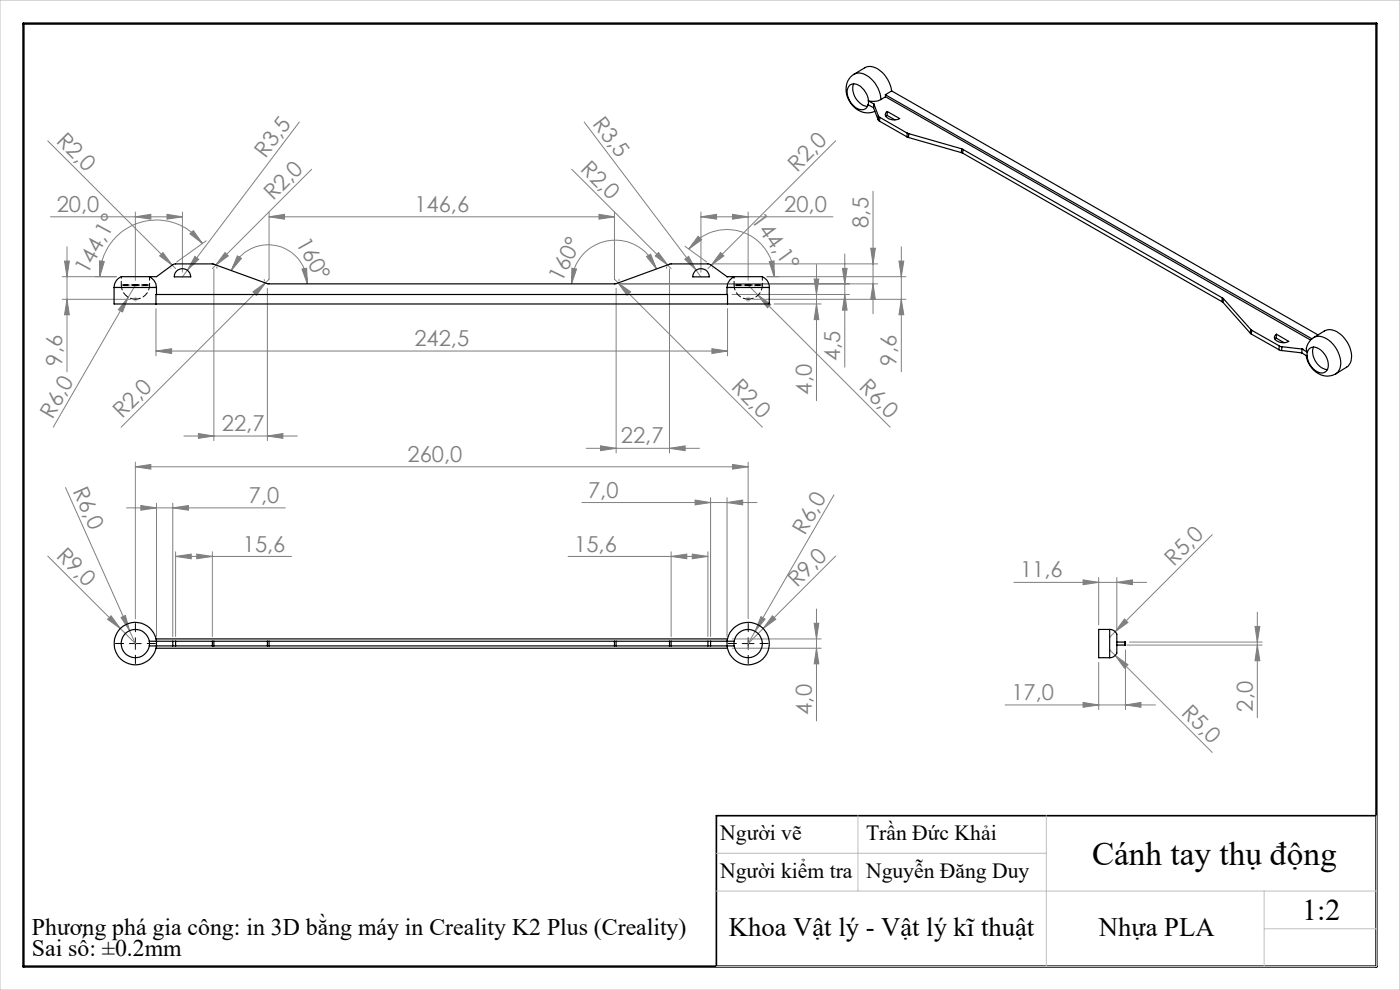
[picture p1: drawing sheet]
<svg xmlns="http://www.w3.org/2000/svg" width="297mm" height="210mm" viewBox="0 0 297 210" stroke-linecap="round" stroke-linejoin="round" font-family="sans-serif">
<g fill="none" stroke="#808080" stroke-width=".21">
<path d="M10.1 29.9l26.4 26.4M63.5 25.9l-24.8 32.8M66.1 35.9l-21.1 21.1M121.3 35.9l21.1 21.1M123.9 25.9l23.8 31.4M177.3 29.9l-27.1 27.1M10.7 46h28M13.2 58.7h11.5M13.7 55.4h1l-.5 3.3zM14.2 52.3v26.6M21.1 55.3l1 .2-.9 3.2zM28.7 46l3.3-.5v1z"/>
<path d="M28.7 45v14.5M33.9 54.3l.7-.7 1.9 2.7zM35.4 45.5l3.3 .5-3.3 .5zM36.3 56.8v.2M36.5 56.3l.8 .7M38.7 45v12.7M40.3 49.6l.7-.7 1.9 2.7zM41.3 54.4l.9 .6-2.4 2.3zM42.9 51.6a12 12 0 0 0-13.4-4.3 12 12 0 0 0-8.3 11.4M43.7 51.1l-6.2 4.5M45.4 57v36.5M45.9 56.5l.1 .5"/>
<path d="M47.7 53.6l.7 .7-2.6 2zM49.1 57.4a8.3 8.3 0 0 1 9.2-5.3 8.3 8.3 0 0 1 6.9 8.1M50.3 54.3l.9 .5-2.1 2.6zM56.1 59.2l.1 .4M57.1 46l3.3-.5v1zM57.1 46h73.3M57.1 45v14.2l-31.4 31.4M64.1 57.1l1-.2 .1 3.3zM121.3 56.9l1 .2-1.1 3.1zM127.1 45.5l3.3 .5-3.3 .5zM130.4 45v14.2l.7 .7M131.1 59.9l30.6 30.7"/>
<path d="M131.1 59.9l2.7 2-.8 .7zM131.4 59.2l-.1 .4M137.2 54.4l.8-.5 1.2 3.1zM139 54.3l.7-.7 2 2.7zM139.2 57a9.3 9.3 0 0 0-10.3-5.9 9.3 9.3 0 0 0-7.7 9.1M141.5 56.5l-.1 .5M142 57v39.1M145.3 55l.8-.6 1.6 2.9zM145.3 52.2l4.6 3.4M146.1 52.8a10 10 0 0 1 11.2-3.6 10 10 0 0 1 6.9 9.5M147.7 57.3l1 1.4M148.1 50.1l.7 .8-2.7 1.9z"/>
<path d="M148.7 46l3.3-.5v1zM148.7 45v12.7M148.7 46h28M151.2 56h35M151.2 56.8v.2M152.9 53.6l.7 .7-2.7 2zM155.4 45.5l3.3 .5-3.3 .5zM158.7 45v14.5M162.7 58.7h29.5M163.2 55.5l1-.2v3.4zM172.7 59.2h1l-.5 3.3zM173.2 56.1v28.9"/>
<path d="M178.7 56.9h1l-.5 3.3zM179.2 53.9v24M184.7 52.7h1l-.5 3.3zM185.2 40.6v26M190.7 55.4h1l-.5 3.3zM191.2 52.3v26.6M13.2 63.5h14.5M14.2 63.5l.5 3.3h-1zM27.2 63.1l-1.2 3.1-.9-.5zM27.2 63.1l-15.9 27.5M28.7 60.5l-1.5 2.6M33.1 74.5l3.3-.5v1z"/>
<path d="M33.1 65.5v10M33.1 74.5h121.2M53.7 61.9l2.7-2-2 2.7zM56.7 61.2v32.3M130.7 61.2v34.9M131.4 60.2h54.8M151 74l3.3 .5-3.3 .5zM154.3 65.5v10M155.3 62.5h24.9M158.7 60.5l30.1 30.1M159.7 63.5h32.5M160.8 62.6l2.7 2-.7 .7z"/>
<path d="M164.2 64.5h10M173.2 64.5l.5 3.3h-1zM179.2 62.5l.5 3.3h-1zM185.2 60.2l.5 3.3h-1zM191.2 63.5l.5 3.3h-1zM28.7 99l3.3-.5v1zM28.7 98v33.3M28.7 99h130M39 92.5h24.1M42.1 92l3.3 .5-3.3 .5zM56.7 92.5l3.3-.5v1zM124.4 95.1h24"/>
<path d="M127.4 94.6l3.3 .5-3.3 .5zM142 95.1l3.3-.5v1zM155.4 98.5l3.3 .5-3.3 .5zM158.7 98v33.3M13.9 103.4l14.8 33.1-18.6-18.5M26.8 107.7h33.7M29.9 107.2l3.3 .5-3.3 .5zM33.2 106.7v28.3M36.7 107.7l3.3-.5v1zM36.7 106.7v28.3M37.3 118l3.3-.5v1zM37.3 118h24.5"/>
<path d="M37.3 117v18M41.7 117.5l3.3 .5-3.3 .5zM45 117v18M120.5 118h29.7M123.4 106.6h37.2M142.4 118l3.3-.5v1zM142.4 117v18M146.9 117.5l3.3 .5-3.3 .5zM147.5 106.1l3.2 .5-3.2 .5zM150.2 117v18M150.7 105.6v29.4M154.2 106.6l3.4-.5v1z"/>
<path d="M154.2 105.6v29.4M176.9 105l-16.7 28.9M177.3 118l-18.6 18.5 1.5-2.6M257.2 113.4l-21.8 21.8M22.8 131.4l.8-.8 1.9 2.7zM25.7 131l.9-.4 .9 3.2zM155.3 137.5h18.9M155.3 135.5h18.9M161.4 130.8l.9 .5-2.1 2.6zM163.9 130.6l.7 .8-2.7 1.9zM172.7 132.2h1l-.5 3.3zM173.2 129.2v23.7"/>
<path d="M173.2 137.5l.5 3.3h-1zM215.1 123.5h28.2M229.8 123l3.3 .5-3.3 .5zM233.1 122.5v10M235.4 137.9l1.2 1.1M236.6 139l2.7 2-.8 .7zM236.6 139l20.6 20.6M236.9 123.5l3.3-.5v1zM236.9 122.5v11M238.5 131.3l.8 .7-2.7 2zM238.8 137.9v12.6M239.1 136.8h28.7"/>
<path d="M239.6 136.2h28.2M266.2 132.9h1.1l-.6 3.3zM266.7 136.8l.6 3.4h-1.1zM266.7 129.8v22.5M213.3 149.5h31.8M229.8 149l3.3 .5-3.3 .5zM233.1 140.5v10M238.8 149.5l3.2-.5v1z"/>
</g>
<g fill="none" stroke="#c0c0c0" stroke-width=".21">
<path d="M0 0h297v210h-297zM28.2 63.5h1M28.4 63.1l.7 .7M28.7 63v1M29.1 63.1l-.7 .7M158.2 63.5h1M158.4 63.1l.7 .7M158.7 63v1M159.1 63.1l-.7 .7M182 173v16M222 173v32M292 173v32h-140"/>
<path d="M152 189h140M152 181h70M268.2 189v16M268.2 197h23.8"/>
</g>
<path d="M26.2 136.5h-1.7M28.7 134v-1.7M28.7 139v1.8M31.2 136.5h1.8M156.2 136.5h-1.7M158.7 134v-1.7M158.7 139v1.8M161.2 136.5h1.8" fill="none" stroke="#000" stroke-width=".21" stroke-dasharray="15.2 1.3 1.3 1.3"/>
<path d="M27.4 136.5h2.6M28.7 135.3v2.5M157.4 136.5h2.5M158.7 135.3v2.5" fill="none" stroke="#000" stroke-width=".21"/>
<path d="M292 173h-140v32" fill="none" stroke="#000" stroke-width=".35"/>
<path d="M5 5h287v200h-287z" fill="none" stroke="#000" stroke-width=".5"/>
<g fill="#808080">
<path d="M25.7 131l.9-.4 .9 3.2z"/>
<path d="M145.3 55l.8-.6 1.6 2.9z"/>
<path d="M139 54.3l.7-.7 2 2.7z"/>
<path d="M33.9 54.3l.7-.7 1.9 2.7z"/>
<path d="M22.8 131.4l.8-.8 1.9 2.7z"/>
<path d="M163.9 130.6l.7 .8-2.7 1.9z"/>
<path d="M152.9 53.6l.7 .7-2.7 2z"/>
<path d="M47.7 53.6l.7 .7-2.6 2z"/>
<path d="M238.5 131.3l.8 .7-2.7 2z"/>
<path d="M53.7 61.9l2.7-2-2 2.7z"/>
<path d="M41.3 54.4l.9 .6-2.4 2.3z"/>
<path d="M161.4 130.8l.9 .5-2.1 2.6z"/>
<path d="M27.2 63.1l-1.2 3.1-.9-.5z"/>
<path d="M236.6 139l2.7 2-.8 .7z"/>
<path d="M160.8 62.6l2.7 2-.7 .7z"/>
<path d="M131.1 59.9l2.7 2-.8 .7z"/>
<path d="M14.2 63.5l.5 3.3h-1zM13.7 55.4h1l-.5 3.3zM191.2 63.5l.5 3.3h-1zM190.7 55.4h1l-.5 3.3z"/>
<path d="M64.1 57.1l1-.2 .1 3.3zM50.3 54.3l.9 .5-2.1 2.6z"/>
<path d="M163.2 55.5l1-.2v3.4zM148.1 50.1l.7 .8-2.7 1.9z"/>
<path d="M155.4 98.5l3.3 .5-3.3 .5zM28.7 99l3.3-.5v1zM146.9 117.5l3.3 .5-3.3 .5zM142.4 118l3.3-.5v1zM154.2 106.6l3.4-.5v1zM147.5 106.1l3.2 .5-3.2 .5zM36.7 107.7l3.3-.5v1zM29.9 107.2l3.3 .5-3.3 .5zM155.4 45.5l3.3 .5-3.3 .5zM148.7 46l3.3-.5v1zM127.1 45.5l3.3 .5-3.3 .5zM57.1 46l3.3-.5v1zM56.7 92.5l3.3-.5v1zM42.1 92l3.3 .5-3.3 .5zM142 95.1l3.3-.5v1zM127.4 94.6l3.3 .5-3.3 .5z"/>
<path d="M37.3 118l3.3-.5v1zM41.7 117.5l3.3 .5-3.3 .5zM33.1 74.5l3.3-.5v1zM151 74l3.3 .5-3.3 .5zM28.7 46l3.3-.5v1zM35.4 45.5l3.3 .5-3.3 .5z"/>
<path d="M40.3 49.6l.7-.7 1.9 2.7zM21.1 55.3l1 .2-.9 3.2z"/>
<path d="M137.2 54.4l.8-.5 1.2 3.1zM121.3 56.9l1 .2-1.1 3.1z"/>
<path d="M173.2 137.5l.5 3.3h-1zM172.7 132.2h1l-.5 3.3zM179.2 62.5l.5 3.3h-1zM178.7 56.9h1l-.5 3.3zM185.2 60.2l.5 3.3h-1zM184.7 52.7h1l-.5 3.3z"/>
<path d="M266.2 132.9h1.1l-.6 3.3zM266.7 136.8l.6 3.4h-1.1zM172.7 59.2h1l-.5 3.3zM173.2 64.5l.5 3.3h-1z"/>
<path d="M229.8 123l3.3 .5-3.3 .5zM236.9 123.5l3.3-.5v1zM229.8 149l3.3 .5-3.3 .5zM238.8 149.5l3.2-.5v1z"/>
</g>
<g fill="none" stroke="#000" stroke-width=".25">
<path d="M181.1 17.8a3.8 3.8 0 0 0 2.9 4.8M181.2 15.8a4.2 4.2 0 0 0-.6 6.2 4 4 0 0 0 5 1.6M189.2 19.3a6 6 0 0 0-4.5-5.2l-1.2 .2-2.3 1.5a3.3 3.3 0 0 1 4 1.3l1.1 1.6 .4 1.3 .2 1.1M189.2 19.3l-1.4 .8M189.2 19.3l90.4 51.7M184.1 22.2l1.2 .7M184.2 21.4a3.9 3.9 0 0 0-2.9-3.6 1.61 1.61 0 0 0-1.6 2.2 3.9 3.9 0 0 0 3.2 3.3 1.26 1.26 0 0 0 1.2-1.1M184.2 21.4l-.1 .8M184.2 21.4l1.2 .6M185.3 22.9l1 2.5M185.4 22l.9 2.6M185.4 22l-.1 .9"/>
<path d="M186.3 25.4l.3 .3M186.3 24.6l.4 .3M186.3 24.6v.8M186.6 25.7l5.8 3.3M186.7 24.9l5.8 3.3M186.7 24.9l-.1 .8M186.9 21.1a3.8 3.8 0 0 1-2.7 .3M187.8 20.1l.1 .4M187.8 20.1l90.5 51.8M187.9 20.5l-1 .6M187.9 20.5l90.1 51.6M188 23.8l.2-.1 2.7 1.4a2.32 2.32 0 0 1-3-.6l-.1-.2z"/>
<path d="M188.2 24.5l-.3 .2M188.2 24.5l1.7 .9M188.2 23.7v.8M192.4 29l.3 .2M192.5 28.2l.3 .2M192.5 28.2l-.1 .8M192.7 29.2l11.2 3.2M192.8 28.4l11.2 3.2M192.8 28.4l-.1 .8M203.9 32.4l.3 .1M204 31.6l.3 .1M204 31.6l-.1 .8"/>
<path d="M204.2 32.5l55 31.5M204.3 31.7l55 31.5M204.3 31.7l-.1 .8M31.7 58.7h-4.1a2.91 2.91 0 0 0-2.8 .6l-.5 .9-.1 .8M31.7 58.7a2.58 2.58 0 0 1 1.5 2.3M31.7 58.7h1.5l3.5-2.5 .4-.2h8.1l11.6 4.2h73.8l11.6-4.2h8.1l3.9 2.7M37.4 57.6a1.76 1.76 0 0 1 1.9-.5 1.76 1.76 0 0 1 1.2 1.6h-3.5v-.4zM147.4 57.6a1.76 1.76 0 0 1 1.9-.5 1.76 1.76 0 0 1 1.2 1.6h-3.5v-.4zM154.2 58.7h.1M154.2 58.7h1.6M155.8 58.7h4.1a2.98 2.98 0 0 1 2.7 .6l.4 .6 .2 1.1M155.8 58.7a2.58 2.58 0 0 0-1.6 2.3"/>
<path d="M24.2 61v3.5h8.9M24.2 61h9M33.1 64.5v-2h121.2v2M33.1 64.5h121.2M33.2 61v1.5M154.2 61h9M154.2 61v1.5M163.2 61v3.5h-8.9M259.2 64l.3 .2M259.3 63.2l.2 .2M259.3 63.2l-.1 .8M259.5 64.2l5.8 6.5"/>
<path d="M259.5 63.4l5.8 6.5M259.5 63.4v.8M265.3 70.7l.2 .2M265.3 69.9l.2 .2M265.3 69.9v.8M265.5 70.9l5.8 3.3M265.5 70.1l5.9 3.3M265.5 70.1v.8M270.5 71.1l.3-.2 2.6 1.5a2.43 2.43 0 0 1-3-.6l-.1-.2zM270.7 71.7l-.2 .2M270.7 71.7l1.7 1M270.8 70.9l-.1 .8"/>
<path d="M271.3 74.2l.6 .2M271.4 73.4l.6 .1M271.4 73.4l-.1 .8M271.9 74.4l4.3 .5M272 73.5l4.2 .5M272 73.5l-.1 .9M276.2 74.9l1.1 .6M276.2 74h.1M276.2 74l1.2 .7M276.2 74v.9M277.1 75.4a4.7 4.7 0 0 0 5.6 4.2l.7-.3M277.4 74.7a1.49 1.49 0 0 1 2.4-.7 3.8 3.8 0 0 1 1.7 4.6 1.86 1.86 0 0 1-2.9-.3l-.9-1.3-.4-1.5"/>
<path d="M277.4 74.7l-.1 .8M278.7 73.6a3.8 3.8 0 0 0 2.9 4.8M278.7 71.6a2.92 2.92 0 0 0-1.5 2.9l.2 .2M278.7 71.6l2.3-1.4a3.1 3.1 0 0 1 3.5 .8 5.9 5.9 0 0 1 2 5.9l-.5 .8-2.6 1.6M278.7 71.6a3.4 3.4 0 0 1 4.1 1.5 5.2 5.2 0 0 1 1.3 5.5l-.7 .7M31.7 136v1M31.7 136a3 3 0 0 0-4.6-2 3 3 0 0 0 0 5 3 3 0 0 0 4.6-2M31.7 136h5M31.7 137h5M33.1 135.5h121.2M33.1 137.5h121.2M36.7 136h.6"/>
<path d="M36.7 137h.6M36.7 136v1M37.3 136v1M37.3 136h7.7M37.3 137h7.7M45 136h.4M45 137h.4M45 136v1M45.4 136h11.3M45.4 137h11.3M45.4 136v1M56.7 136h.4"/>
<path d="M56.7 137h.4M56.7 136v1M57.1 136h73.3M57.1 137h73.3M57.1 136v1M130.4 136h.3M130.4 137h.3M130.4 136v1M130.7 136h11.3M130.7 137h11.3M130.7 136v1M142 136h.4"/>
<path d="M142 137h.4M142 136v1M142.4 136h7.8M142.4 137h7.8M142.4 136v1M150.2 136h.5M150.2 137h.5M150.2 136v1M150.7 136h5.1M150.7 137h5.1M150.7 136v1M155.8 136a3 3 0 0 1 4.6-2 3 3 0 0 1 0 5 3 3 0 0 1-4.6-2"/>
<path d="M155.8 136v1M235.4 133.5a1.56 1.56 0 0 1 1.5 2.1v1.8a1.61 1.61 0 0 1-.8 2l-.7 .1M235.4 133.5h-2.3v6h2.3M235.4 133.5v6M236.9 136.2h1.7M236.9 136.8h1.7M238.6 136.2h.2v.6h-.2M238.6 136.2v.6"/>
<circle cx="28.7" cy="136.5" r="4.5"/>
<circle cx="158.7" cy="136.5" r="4.5"/>
</g>
<path d="M28.7 60.5h3h-6h3M158.7 60.5h3h-6h3" fill="none" stroke="#000" stroke-width=".21" stroke-dasharray="1.3 .6" stroke-dashoffset=".4"/>
<path d="M25.7 60.5a3 3 0 0 0 3 3M28.7 63.5a3 3 0 0 0 3-3M155.7 60.5a3 3 0 0 0 3 3M158.7 63.5a3 3 0 0 0 3-3" fill="none" stroke="#000" stroke-width=".21" stroke-dasharray="1.3 .6" stroke-dashoffset=".2"/>
<path d="M25.7 58.7v1.8M155.7 58.7v1.8M31.7 60.5v-1.8M161.7 60.5v-1.8" fill="none" stroke="#000" stroke-width=".21" stroke-dasharray="1.3 .6" stroke-dashoffset=".9"/>
<path d="M24.2 61h9M154.3 61h8.9" fill="none" stroke="#000" stroke-width=".21" stroke-dasharray="1.3 .6"/>
<text font-size="7.1" x="231.7" y="183.6">Cánh tay thụ động</text>
<text font-size="6.3" x="276.3" y="195.2">1:2</text>
<g font-size="5.6">
<text x="154.6" y="198.6">Khoa Vật lý - Vật lý kĩ thuật</text>
<text x="233.1" y="198.6">Nhựa PLA</text>
</g>
<g font-size="5">
<text x="6.8" y="198.3">Phương phá gia công: in 3D bằng máy in Creality K2 Plus (Creality)</text>
<text x="6.8" y="202.9">Sai số: ±0.2mm</text>
</g>
<g font-size="4.7" fill="#808080">
<text x="125.5" y="26.3" transform="rotate(53 125.5 26.3)">R3,5</text>
<text x="11.8" y="30" transform="rotate(45 11.8 30)">R2,0</text>
<text x="56.3" y="33.7" transform="rotate(-53 56.3 33.7)">R3,5</text>
<text x="122.9" y="36.1" transform="rotate(45 122.9 36.1)">R2,0</text>
<text x="169.1" y="36.6" transform="rotate(-45 169.1 36.6)">R2,0</text>
<text x="12" y="44.9">20,0</text>
<text x="57.9" y="42.7" transform="rotate(-45 57.9 42.7)">R2,0</text>
<text x="87.9" y="44.9">146,6</text>
<text x="159.2" y="46.8" transform="rotate(54 159.2 46.8)">144,1°</text>
<text x="166.4" y="44.9">20,0</text>
<text x="62.7" y="51.4" transform="rotate(61 62.7 51.4)">160°</text>
<text x="184.2" y="48.3" transform="rotate(-90 184.2 48.3)">8,5</text>
<text x="18.5" y="58.4" transform="rotate(-62 18.5 58.4)">144,1°</text>
<text x="119.2" y="60" transform="rotate(-64 119.2 60)">160°</text>
<text x="13.2" y="77.6" transform="rotate(-90 13.2 77.6)">9,6</text>
<text x="87.9" y="73.4">242,5</text>
<text x="178.2" y="76.6" transform="rotate(-90 178.2 76.6)">4,5</text>
<text x="190.2" y="77.6" transform="rotate(-90 190.2 77.6)">9,6</text>
<text x="155" y="82.4" transform="rotate(45 155 82.4)">R2,0</text>
<text x="172.2" y="83.7" transform="rotate(-90 172.2 83.7)">4,0</text>
<text x="182.1" y="82.4" transform="rotate(45 182.1 82.4)">R6,0</text>
<text x="11.1" y="89" transform="rotate(-60 11.1 89)">R6,0</text>
<text x="25.9" y="89" transform="rotate(-45 25.9 89)">R2,0</text>
<text x="47.1" y="91.4">22,7</text>
<text x="131.7" y="94.1">22,7</text>
<text x="86.4" y="98">260,0</text>
<text x="15.4" y="104.2" transform="rotate(66 15.4 104.2)">R6,0</text>
<text x="52.8" y="106.7">7,0</text>
<text x="124.8" y="105.6">7,0</text>
<text x="170.8" y="113.6" transform="rotate(-60 170.8 113.6)">R6,0</text>
<text x="11.8" y="118.1" transform="rotate(45 11.8 118.1)">R9,0</text>
<text x="51.5" y="117">15,6</text>
<text x="121.8" y="117">15,6</text>
<text x="169.1" y="124.7" transform="rotate(-45 169.1 124.7)">R9,0</text>
<text x="216.4" y="122.5">11,6</text>
<text x="249" y="120.2" transform="rotate(-45 249 120.2)">R5,0</text>
<text x="214.6" y="148.5">17,0</text>
<text x="172.2" y="151.6" transform="rotate(-90 172.2 151.6)">4,0</text>
<text x="250.4" y="151.4" transform="rotate(45 250.4 151.4)">R5,0</text>
<text x="265.7" y="150.9" transform="rotate(-90 265.7 150.9)">2,0</text>
</g>
<g font-size="4.6">
<text x="152.8" y="178.2">Người vẽ</text>
<text x="183.7" y="178.2">Trần Đức Khải</text>
<text x="152.8" y="186.3">Người kiểm tra</text>
<text x="183.7" y="186.3">Nguyễn Đăng Duy</text>
</g>
</svg>
